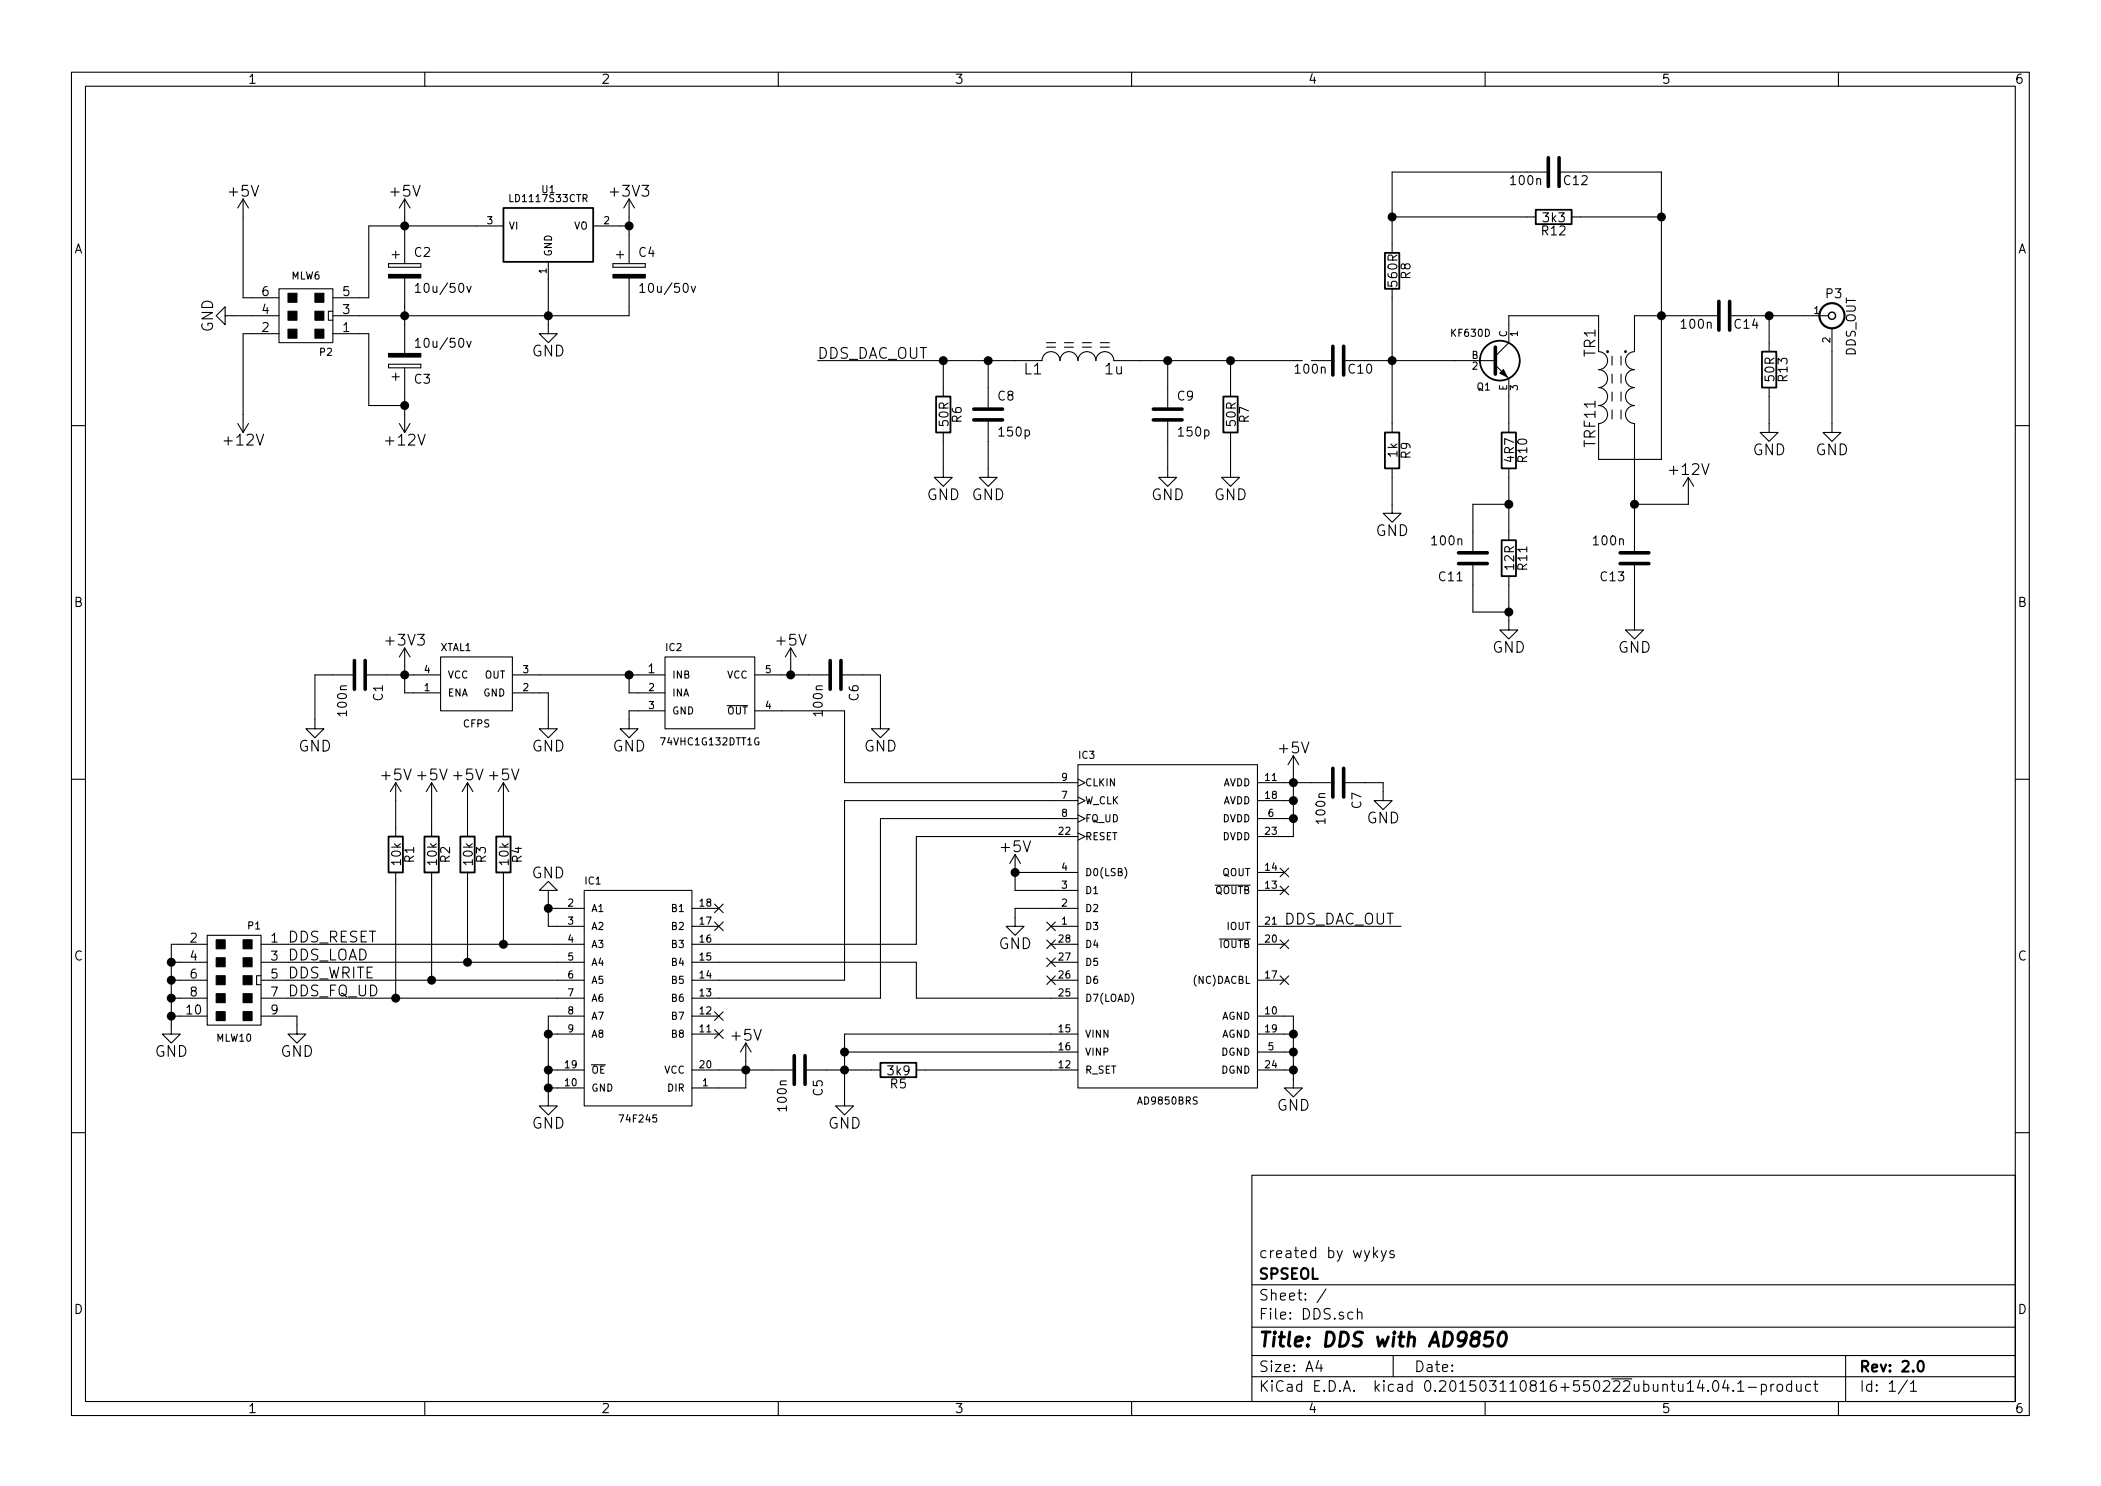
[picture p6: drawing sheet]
<svg xmlns="http://www.w3.org/2000/svg" width="297mm" height="210mm" viewBox="0 0 297 210" stroke-linecap="round" stroke-linejoin="round" font-family="sans-serif">
<g fill="none" stroke="#000" stroke-width=".15">
<path d="M10.1 10.2h276.8v189.8h-276.8zM12.1 12.2h272.8v185.9h-272.8zM60 10.2v2M110 10.2v2M160 10.2v2M209.9 10.2v2M259.9 10.2v2M34.4 28.1v14h5M34.4 28.1l-.8 1.3M34.4 28.1l.7 1.3M54.9 37.3v.5zM54.9 37.8h4.6z"/>
<path d="M54.9 37.3h4.6zM55.4 36h1zM55.9 35.5v1zM57.2 28.1v9.2M57.2 39.3v10.6M57.2 28.1l-.8 1.3M57.2 28.1l.8 1.3M59.5 37.3v.5zM71.2 31.9h-19.1v10.2h-5M77.5 37v10.2h1.3l-1.3 1.2-1.3-1.2h1.3M83.9 31.9h5M86.6 37.3v.5z"/>
<path d="M86.6 37.8h4.6zM86.6 37.3h4.6zM87.2 36h1zM87.7 35.5v1zM88.9 39.3v5.3h-41.8M88.9 28.1v9.2M88.9 28.1l-.7 1.3M88.9 28.1l.8 1.3M91.2 37.3v.5zM196.8 30.7h20.3M218.6 24.3h-21.8v11.4M222.2 30.7h12.7"/>
<path d="M223.4 24.3h11.5v40.6h-8.9v-5.1a1.27 1.27 0 0 0 1.2-1.2 1.27 1.27 0 0 0-1.2-1.3 1.27 1.27 0 0 0 1.2-1.3 1.27 1.27 0 0 0-1.2-1.2 1.27 1.27 0 0 0 1.2-1.3 1.27 1.27 0 0 0-1.2-1.3 1.27 1.27 0 0 0 1.2-1.2 1.27 1.27 0 0 0-1.2-1.3v-5.1h-12.7v3.8l-1.9 1.9M31.8 44.6v-1.2l-1.2 1.2 1.2 1.3v-1.3h7.6M33.6 59.8l.8 1.3M35.1 59.8l-.7 1.3M39.4 40.8h7.7v7.6h-7.7zM39.4 47.2h-5v13.9M47.1 44h-.7v1.3h.7M47.1 47.2h5v10.1h5.1M54.9 51.5v.5zM54.9 51.5h4.6zM54.9 52h4.6zM55.4 53.2h1z"/>
<path d="M55.9 52.7v1.1zM56.4 59.8l.8 1.3M57.2 52v9.1M58 59.8l-.8 1.3M58.7 40.4l.4-.3v1.2M58.7 48.2l.4-.4v1.3M58.7 41.3h.7M58.7 49.1h.7M59.5 51.5v.5zM66 40.5l.3 .8 .3-.8M66 48.2l.3 .9 .3-.9M90.5 40.4l.3-.3v1.2"/>
<path d="M90.5 41.3h.7M97.7 40.5l.3 .8 .3-.8M115.6 51h31.7a1.27 1.27 0 0 1 1.3-1.3 1.27 1.27 0 0 1 1.2 1.3 1.27 1.27 0 0 1 1.3-1.3 1.27 1.27 0 0 1 1.3 1.3 1.27 1.27 0 0 1 1.2-1.3 1.27 1.27 0 0 1 1.3 1.3 1.27 1.27 0 0 1 1.3-1.3 1.27 1.27 0 0 1 1.3 1.3h26.6M133.3 51v5M139.7 59.6v7.9h1.3l-1.3 1.2-1.3-1.2h1.3M139.7 51v6.6M147.9 49.1h1.3M147.9 48.4h1.3M150.5 49.1h1.2M150.5 48.4h1.2M153 49.1h1.3M153 48.4h1.3"/>
<path d="M155.6 49.1h1.2M155.6 48.4h1.2M165.1 59.6v7.9h1.2l-1.2 1.2-1.3-1.2h1.3M165.1 51v6.6M174 51v5M185.4 51h2.8M193 51h18.4M196.8 40.8v20.3M211.4 51.6l1.9 1.9v7.6M227.9 50.3v1.3M227.9 52.9v1.2M227.9 55.4v1.3"/>
<path d="M227.9 57.9v1.3M229.2 50.3v1.3M229.2 52.9v1.2M229.2 55.4v1.3M229.2 57.9v1.3M242.7 44.6h-11.6v5.1a1.27 1.27 0 0 0-1.3 1.3 1.27 1.27 0 0 0 1.3 1.2 1.27 1.27 0 0 0-1.3 1.3 1.27 1.27 0 0 0 1.3 1.3 1.27 1.27 0 0 0-1.3 1.2 1.27 1.27 0 0 0 1.3 1.3 1.27 1.27 0 0 0-1.3 1.3 1.27 1.27 0 0 0 1.3 1.2v18.1M247.6 44.6h10.9M250.1 54.8v6.3h1.3l-1.3 1.3-1.3-1.3h1.3M250.1 44.6v5.1M259 46.4v14.7h1.2l-1.2 1.3-1.3-1.3h1.3M10.1 60.2h2M133.3 61.1v6.4h1.3l-1.3 1.2-1.2-1.2h1.2"/>
<path d="M174 61.1v6.4h1.2l-1.2 1.2-1.3-1.2h1.3M196.8 66.2v6.3h1.3l-1.3 1.3-1.3-1.3h1.3M208.2 79.9v6.6h5.1M213.3 66.2v10.1M213.3 71.3h-5.1v6.6M231.1 79.9v9.1h1.2l-1.2 1.3-1.3-1.3h1.3M238.7 67.5l-.8 1.2M238.7 67.5v3.8h-7.6M238.7 67.5l.7 1.2M284.9 60.2h2M49.8 95.4h-5.3v7.6h1.3l-1.3 1.3-1.3-1.3h1.3M51.9 95.4h10.4"/>
<path d="M57.2 91.6v6.3h5.1M57.2 91.6l-.8 1.2M57.2 91.6l.8 1.2M62.3 92.8h10.1v7.7h-10.1zM72.4 97.9h5.1v5.1h1.3l-1.3 1.3-1.3-1.3h1.3M72.4 95.4h21.6M88.9 95.4v2.5h5.1M94 92.8h12.7v10.2h-12.7zM102.8 99.7h2.9M106.7 95.4h10.4M111.8 91.6l-.8 1.2M111.8 91.6v3.8"/>
<path d="M111.8 91.6l.7 1.2M119.1 95.4h5.4v7.6h1.2l-1.2 1.3-1.3-1.3h1.3M213.3 81.4v7.6h1.3l-1.3 1.3-1.3-1.3h1.3M10.1 110.1h2M55.9 110.6v7.6M55.9 110.6l-.7 1.3M55.9 110.6l.8 1.3M61 110.6v7.6M61 110.6l-.7 1.3M61 110.6l.8 1.3M66.1 110.6v7.6M66.1 110.6l-.8 1.3"/>
<path d="M66.1 110.6l.8 1.3M71.2 110.6v7.6M71.2 110.6l-.8 1.3M71.2 110.6l.7 1.3M94 100.5h-5.1v2.5h1.3l-1.3 1.3-1.2-1.3h1.2M106.7 100.5h12.7v10.1h33M152.4 108.1h25.4v45.7h-25.4zM152.4 112.6l1 .5-1 .6M152.4 115.2l1 .5-1 .5M152.4 110.1l1 .5-1 .5M152.4 117.7l1 .5-1 .5M152.4 118.2h-22.9v15.2h-31.7"/>
<path d="M152.4 113.1h-33v25.4h-21.6M152.4 115.7h-27.9v25.4h-26.7M177.8 115.7h5M177.8 113.1h5M177.8 110.6h10.4M182.8 106.8v11.4h-5M182.8 106.8l-.7 1.3M182.8 106.8l.8 1.3M190.2 110.6h5.3v2.5h1.3l-1.3 1.3-1.2-1.3h1.2M284.9 110.1h2M24.2 136h5.1M24.2 138.5h5.1"/>
<path d="M29.3 132.2h7.6v12.7h-7.6zM29.3 133.4h-5.1v12.7h1.3l-1.3 1.3-1.3-1.3h1.3M36.9 137.9h-.6v1.3h.6M36.9 133.4h45.7M36.9 136h45.7M36.9 138.5h45.7M55.9 123.3v17.8M61 123.3v15.2M66.1 123.3v12.7M71.2 123.3v10.1M77.5 125.8h1.3l-1.3-1.2-1.3 1.2h1.3v5.1h5.1M77.5 128.4h5.1"/>
<path d="M82.6 125.8h15.2v30.5h-15.2zM97.8 128.4h3.8M97.8 130.9h3.8M97.8 136h31.7v5.1h22.9M101 127.8l1.2 1.2M101 130.3l1.2 1.2M102.2 127.8l-1.2 1.2M102.2 130.3l-1.2 1.2M143.5 120.8v5h8.9M143.5 123.3h8.9M143.5 120.8l-.8 1.2M143.5 120.8l.8 1.2"/>
<path d="M148 130.3l1.2 1.2M148 132.8l1.2 1.3M148 135.4l1.2 1.2M148 137.9l1.2 1.2M148.6 130.9h3.8M148.6 133.4h3.8M148.6 136h3.8M148.6 138.5h3.8M149.2 130.3l-1.2 1.2M149.2 132.8l-1.2 1.3M149.2 135.4l-1.2 1.2M149.2 137.9l-1.2 1.2"/>
<path d="M152.4 128.4h-8.9v2.5h1.3l-1.3 1.3-1.3-1.3h1.3M159 122.6a1.2 1.2 0 0 1 0 1.5M171.8 125.1h4.9M172.4 132.7h4.3M177.8 130.9h20.3M177.8 133.4h3.8M177.8 138.5h3.8M177.8 125.8h3.8M177.8 123.3h3.8M181 122.7l1.2 1.2M181 132.8l1.2 1.3M181 137.9l1.2 1.2"/>
<path d="M181 125.2l1.2 1.2M182.2 122.7l-1.2 1.2M182.2 132.8l-1.2 1.3M182.2 137.9l-1.2 1.2M182.2 125.2l-1.2 1.2M24.2 141.1h5.1M24.2 143.6h5.1M36.9 143.6h5.1v2.5h1.2l-1.2 1.3-1.3-1.3h1.3M36.9 141.1h45.7M77.5 153.8h5.1M77.5 146.1h5.1M77.5 151.2h5.1"/>
<path d="M82.6 143.6h-5.1v12.7h1.3l-1.3 1.3-1.3-1.3h1.3M97.8 143.6h3.8M97.8 146.1h3.8M97.8 151.2h14.2M101 145.5l1.2 1.2M101 143l1.2 1.2M102.2 145.5l-1.2 1.2M102.2 143l-1.2 1.2M105.4 147.4v6.4h-7.6M105.4 147.4l-.7 1.3M105.4 147.4l.8 1.3M114.1 151.2h10.4"/>
<path d="M119.4 148.7h33M129.5 151.2h22.9M152.4 146.1h-33v10.2h1.3l-1.3 1.3-1.3-1.3h1.3M177.8 143.6h5v10.2h1.3l-1.3 1.2-1.2-1.2h1.2M177.8 146.1h5M177.8 151.2h5M177.8 148.7h5M10.1 160.1h2M177 166.1h107.9v32h-107.9zM194.3 177.2l.5 .5M194.8 176.7l-.6 .6M195.2 176.7l.4 1"/>
<path d="M196 176.7l-.5 1.4-.3 .1M197 176.8a.37 .37 0 0 0-.5 .1v.1a.54 .54 0 0 0 .5 .3l.1 .2-.1 .2h-.1h-.4M284.9 160.1h2M60 198.1v1.9M110 198.1v1.9M160 198.1v1.9M177 194.6h107.9M177 191.6h107.9M177 187.6h107.9M177 181.6h107.9M186.4 192.3l-.4 1h1M186.7 192.8v1"/>
<path d="M187.5 182.1l-1.3 2M191.9 185.6a.38 .38 0 0 1 .6 0v.8M191.9 184.9v1.5M196.9 191.6v3M209.9 198.1v1.9M242.2 195.3a.35 .35 0 0 1 .4-.2 .35 .35 0 0 1 .3 .3 .77 .77 0 0 1-.5 1.2 .9 .9 0 0 1-.2-1.3zM243.9 195l-.4 1.1h1M244.2 195.6v1M245 196.5h.1l-.1 .1-.1-.1h.1v.1M245.6 195.5l.5-.4v1.5M245.6 196.6h.9M247.1 196.1h1.2"/>
<path d="M249 195.7a.48 .48 0 0 1 .6 .1l.1 .1-.1 .6a.48 .48 0 0 1-.6 0M249 195.6v1.5M250.3 195.6v1M250.8 195.6l-.3 .1-.2 .2M251.3 195.8a.41 .41 0 0 1 .7 .1v.4a.41 .41 0 0 1-.4 .3 .41 .41 0 0 1-.4-.3zM253.3 195.7l-.5-.1-.3 .3 .1 .6 .2 .1 .5-.1M253.3 195.1v1.5M254 195.6v.9a.4 .4 0 0 0 .6 0M254.6 195.6v1M256 195.7l-.5-.1-.3 .3 .1 .6 .2 .1 .5-.1M256.4 195.6h.6M256.6 195.1v1.3l.2 .2h.2"/>
<path d="M259.9 198.1v1.9M260.9 191.6v6.5M269.6 195l-1.2 2M270.1 195.5l.4-.4v1.5M270.1 196.6h.8"/>
</g>
<g fill="none" stroke="#000" stroke-width=".3">
<path d="M271.2 192.5a.35 .35 0 0 1 .4-.2 .35 .35 0 0 1 .3 .3 .77 .77 0 0 1-.5 1.2 .9 .9 0 0 1-.2-1.3z"/>
<circle cx="259" cy="44.6" r="1.78"/>
</g>
<path d="M211 188.2h-.9l-.2 1 .3-.2h.5l.2 .2a.82 .82 0 0 1-.2 .9l-.7 .1-.2-.1M212.1 188.4a.46 .46 0 0 1 .5-.2 .46 .46 0 0 1 .3 .4 1.38 1.38 0 0 1-.6 1.6 .45 .45 0 0 1-.5-.3 1.87 1.87 0 0 1 .3-1.5z" fill="none" stroke="#000" stroke-width=".41"/>
<g fill="#000" stroke="#000" stroke-width=".15">
<path d="M54.9 38.8h4.6v.5h-4.6zM86.6 38.8h4.6v.5h-4.6zM40.7 41.4h1.3v1.3h-1.3zM40.7 44h1.3v1.3h-1.3zM40.7 46.5h1.3v1.3h-1.3zM44.5 41.4h1.3v1.3h-1.3zM44.5 44h1.3v1.3h-1.3zM44.5 46.5h1.3v1.3h-1.3zM54.9 49.9h4.6v.6h-4.6zM212 52.7l.5-.5 .5 1zM30.6 137.9h1.2v1.3h-1.2zM30.6 135.4h1.2v1.2h-1.2z"/>
<path d="M30.6 132.8h1.2v1.3h-1.2zM34.4 137.9h1.2v1.3h-1.2zM34.4 135.4h1.2v1.2h-1.2zM34.4 132.8h1.2v1.3h-1.2zM30.6 143h1.2v1.2h-1.2zM30.6 140.4h1.2v1.3h-1.2zM34.4 143h1.2v1.2h-1.2zM34.4 140.4h1.2v1.3h-1.2z"/>
<circle cx="227.2" cy="49.7" r=".13"/>
<circle cx="229.8" cy="49.7" r=".13"/>
</g>
<g fill="none" stroke="#000" stroke-width=".51">
<path d="M218.9 22.3v4M220.4 22.3v4M137.7 59.3h4M137.7 57.8h4M163 59.3h4.1M163 57.8h4.1M188.4 48.9v4.1M189.9 48.9v4.1M211.4 49.1v3.8M243 42.6v4M244.5 42.6v4M206.2 78.1h4"/>
<path d="M206.2 79.6h4M229 78.1h4.1M229 79.6h4.1M50.1 93.3v4.1M51.6 93.3v4.1M117.4 93.3v4.1M118.9 93.3v4.1M188.4 108.6v4M189.9 108.6v4M112.3 149.2v4M113.8 149.2v4"/>
</g>
<g fill="none" stroke="#000" stroke-width=".25">
<path d="M71.2 29.4h12.7v7.6h-12.7zM195.8 35.7h2v5.1h-2zM217.1 29.6h5.1v2.1h-5.1zM132.3 56h2.1v5.1h-2.1zM172.9 56h2.1v5.1h-2.1zM249.1 49.7h2v5.1h-2zM195.8 61.1h2v5.1h-2zM212.3 76.3h2v5.1h-2zM212.3 61.1h2v5.1h-2zM54.9 118.2h2.1v5.1h-2.1zM60 118.2h2v5.1h-2zM65.1 118.2h2v5.1h-2z"/>
<path d="M70.1 118.2h2.1v5.1h-2.1zM124.5 150.2h5v2h-5z"/>
<circle cx="212" cy="51" r="2.82"/>
</g>
<circle cx="259" cy="44.6" r=".51" fill="none" stroke="#000" stroke-width=".2"/>
<g fill="#000" stroke="#000" stroke-width=".25">
<circle cx="57.2" cy="31.9" r=".51"/>
<circle cx="88.9" cy="31.9" r=".51"/>
<circle cx="196.8" cy="30.7" r=".51"/>
<circle cx="234.9" cy="30.7" r=".51"/>
<circle cx="57.2" cy="57.3" r=".51"/>
<circle cx="57.2" cy="44.6" r=".51"/>
<circle cx="77.5" cy="44.6" r=".51"/>
<circle cx="133.3" cy="51" r=".51"/>
<circle cx="139.7" cy="51" r=".51"/>
<circle cx="165.1" cy="51" r=".51"/>
<circle cx="174" cy="51" r=".51"/>
<circle cx="196.8" cy="51" r=".51"/>
<circle cx="234.9" cy="44.6" r=".51"/>
<circle cx="250.1" cy="44.6" r=".51"/>
<circle cx="213.3" cy="71.3" r=".51"/>
<circle cx="231.1" cy="71.3" r=".51"/>
<circle cx="57.2" cy="95.4" r=".51"/>
<circle cx="88.9" cy="95.4" r=".51"/>
<circle cx="111.8" cy="95.4" r=".51"/>
<circle cx="213.3" cy="86.5" r=".51"/>
<circle cx="182.8" cy="110.6" r=".51"/>
<circle cx="182.8" cy="113.1" r=".51"/>
<circle cx="182.8" cy="115.7" r=".51"/>
<circle cx="24.2" cy="136" r=".51"/>
<circle cx="24.2" cy="138.5" r=".51"/>
<circle cx="61" cy="138.5" r=".51"/>
<circle cx="66.1" cy="136" r=".51"/>
<circle cx="71.2" cy="133.4" r=".51"/>
<circle cx="77.5" cy="128.4" r=".51"/>
<circle cx="143.5" cy="123.3" r=".51"/>
<circle cx="24.2" cy="141.1" r=".51"/>
<circle cx="24.2" cy="143.6" r=".51"/>
<circle cx="55.9" cy="141.1" r=".51"/>
<circle cx="77.5" cy="146.1" r=".51"/>
<circle cx="77.5" cy="151.2" r=".51"/>
<circle cx="77.5" cy="153.8" r=".51"/>
<circle cx="105.4" cy="151.2" r=".51"/>
<circle cx="119.4" cy="151.2" r=".51"/>
<circle cx="119.4" cy="148.7" r=".51"/>
<circle cx="182.8" cy="148.7" r=".51"/>
<circle cx="182.8" cy="151.2" r=".51"/>
<circle cx="182.8" cy="146.1" r=".51"/>
</g>
<text font-size="2.8" x="178" y="190.3">Title: DDS with AD9850</text>
<g font-size="2.1">
<text x="32.5" y="27.8">+5V</text>
<text x="55.3" y="27.8">+5V</text>
<text x="86.4" y="27.8">+3V3</text>
<text x="30.1" y="47" transform="rotate(-90 30.1 47)">GND</text>
<text x="75.1" y="50.4">GND</text>
<text x="115.6" y="50.7">DDS_DAC_OUT</text>
<text x="144.8" y="52.9">L1</text>
<text x="156.2" y="52.9">1u</text>
<text x="225.5" y="50.4" transform="rotate(-90 225.5 50.4)">TR1</text>
<text x="31.9" y="63">+12V</text>
<text x="54.7" y="63">+12V</text>
<text x="225.5" y="63.1" transform="rotate(-90 225.5 63.1)">TRF11</text>
<text x="247.7" y="64.3">GND</text>
<text x="256.6" y="64.3">GND</text>
<text x="131" y="70.7">GND</text>
<text x="137.3" y="70.7">GND</text>
<text x="162.7" y="70.7">GND</text>
<text x="171.6" y="70.7">GND</text>
<text x="236.2" y="67.1">+12V</text>
<text x="194.4" y="75.8">GND</text>
<text x="54.7" y="91.2">+3V3</text>
<text x="109.9" y="91.2">+5V</text>
<text x="210.9" y="92.3">GND</text>
<text x="228.7" y="92.3">GND</text>
<text x="42.2" y="106.2">GND</text>
<text x="75.1" y="106.2">GND</text>
<text x="86.6" y="106.2">GND</text>
<text x="122.1" y="106.2">GND</text>
<text x="180.9" y="106.5">+5V</text>
<text x="54" y="110.3">+5V +5V +5V +5V</text>
<text x="193.2" y="116.4">GND</text>
<text x="75.1" y="124.1">GND</text>
<text x="141.6" y="120.4">+5V</text>
<text x="181.6" y="130.7">DDS_DAC_OUT</text>
<text x="40.7" y="133.2">DDS_RESET</text>
<text x="40.7" y="135.7">DDS_LOAD</text>
<text x="141.1" y="134.1">GND</text>
<text x="40.7" y="138.3">DDS_WRITE</text>
<text x="40.7" y="140.8">DDS_FQ_UD</text>
<text x="21.9" y="149.4">GND</text>
<text x="39.6" y="149.4">GND</text>
<text x="103.5" y="147.1">+5V</text>
<text x="75.1" y="159.5">GND</text>
<text x="117" y="159.5">GND</text>
<text x="180.5" y="157">GND</text>
<text x="178" y="177.8">created by wykys</text>
<text x="178" y="183.8">Sheet: /</text>
<text x="178" y="180.8">SPSEOL</text>
<text x="178" y="186.5">File: DDS.sch</text>
<text x="178" y="196.7">KiCad E.D.A. kicad 0.201503110816+550222ubuntu14.04.1-product</text>
<text x="178" y="193.9">Size: A4</text>
<text x="199.9" y="193.9">Date:</text>
<text x="262.9" y="193.9">Rev: 2.0</text>
<text x="262.9" y="196.7">Id: 1/1</text>
</g>
<g font-size="1.8">
<text x="35.1" y="11.8">1</text>
<text x="85" y="11.8">2</text>
<text x="135" y="11.8">3</text>
<text x="184.9" y="11.8">4</text>
<text x="234.9" y="11.8">5</text>
<text x="284.9" y="11.8">6</text>
<text x="213.7" y="26.1">100n</text>
<text x="221.1" y="26.1">C12</text>
<text x="10.5" y="35.8">A</text>
<text x="218" y="33.2">R12</text>
<text x="218.2" y="31.4">3k3</text>
<text x="285.2" y="35.8">A</text>
<text x="37.1" y="41.8">6</text>
<text x="48.5" y="41.8">5</text>
<text x="58.6" y="36.3">C2</text>
<text x="59.4" y="41.4">10u/50v</text>
<text x="90.3" y="36.3">C4</text>
<text x="91.1" y="41.4">10u/50v</text>
<text x="197.5" y="40.4" transform="rotate(-90 197.5 40.4)">560R</text>
<text x="199.4" y="39.4" transform="rotate(-90 199.4 39.4)">R8</text>
<text x="37.1" y="46.9">2</text>
<text x="37.1" y="44.4">4</text>
<text x="48.5" y="46.9">1</text>
<text x="48.5" y="44.4">3</text>
<text x="237.8" y="46.4">100n</text>
<text x="245.2" y="46.4">C14</text>
<text x="258.2" y="42.1">P3</text>
<text x="59.4" y="49.1">10u/50v</text>
<text x="183.2" y="52.8">100n</text>
<text x="190.7" y="52.8">C10</text>
<text x="250.8" y="53.8" transform="rotate(-90 250.8 53.8)">50R</text>
<text x="252.7" y="53.9" transform="rotate(-90 252.7 53.9)">R13</text>
<text x="262.3" y="50.4" transform="rotate(-90 262.3 50.4)">DDS_OUT</text>
<text x="58.6" y="54.2">C3</text>
<text x="135.9" y="59.7" transform="rotate(-90 135.9 59.7)">R6</text>
<text x="141.1" y="56.6">C8</text>
<text x="166.5" y="56.6">C9</text>
<text x="176.5" y="59.7" transform="rotate(-90 176.5 59.7)">R7</text>
<text x="134.1" y="60.2" transform="rotate(-90 134.1 60.2)">50R</text>
<text x="141.3" y="61.7">150p</text>
<text x="166.7" y="61.7">150p</text>
<text x="174.7" y="60.2" transform="rotate(-90 174.7 60.2)">50R</text>
<text x="197.5" y="64.6" transform="rotate(-90 197.5 64.6)">1k</text>
<text x="199.4" y="64.8" transform="rotate(-90 199.4 64.8)">R9</text>
<text x="214" y="65.3" transform="rotate(-90 214 65.3)">4R7</text>
<text x="215.9" y="65.3" transform="rotate(-90 215.9 65.3)">R10</text>
<text x="202.5" y="77.1">100n</text>
<text x="225.4" y="77.1">100n</text>
<text x="203.5" y="82.1">C11</text>
<text x="214" y="80.5" transform="rotate(-90 214 80.5)">12R</text>
<text x="215.9" y="80.5" transform="rotate(-90 215.9 80.5)">R11</text>
<text x="226.3" y="82.1">C13</text>
<text x="10.5" y="85.8">B</text>
<text x="285.2" y="85.8">B</text>
<text x="91.6" y="95.1">1</text>
<text x="49" y="101" transform="rotate(-90 49 101)">100n</text>
<text x="54.1" y="99" transform="rotate(-90 54.1 99)">C1</text>
<text x="116.3" y="101" transform="rotate(-90 116.3 101)">100n</text>
<text x="121.4" y="99" transform="rotate(-90 121.4 99)">C6</text>
<text x="187.4" y="116.3" transform="rotate(-90 187.4 116.3)">100n</text>
<text x="192.4" y="114.2" transform="rotate(-90 192.4 114.2)">C7</text>
<text x="56.7" y="122.2" transform="rotate(-90 56.7 122.2)">10k</text>
<text x="58.5" y="121.9" transform="rotate(-90 58.5 121.9)">R1</text>
<text x="61.7" y="122.2" transform="rotate(-90 61.7 122.2)">10k</text>
<text x="63.6" y="121.9" transform="rotate(-90 63.6 121.9)">R2</text>
<text x="66.8" y="122.2" transform="rotate(-90 66.8 122.2)">10k</text>
<text x="68.7" y="121.9" transform="rotate(-90 68.7 121.9)">R3</text>
<text x="71.9" y="122.2" transform="rotate(-90 71.9 122.2)">10k</text>
<text x="73.8" y="121.9" transform="rotate(-90 73.8 121.9)">R4</text>
<text x="10.5" y="135.7">C</text>
<text x="26.9" y="133.2">2</text>
<text x="26.9" y="135.7">4</text>
<text x="38.3" y="133.2">1</text>
<text x="38.3" y="135.7">3</text>
<text x="285.2" y="135.7">C</text>
<text x="26.4" y="143.3">10</text>
<text x="26.9" y="138.3">6</text>
<text x="26.9" y="140.8">8</text>
<text x="38.3" y="138.3">5</text>
<text x="38.3" y="140.8">7</text>
<text x="38.3" y="143.3">9</text>
<text x="116.3" y="154.8" transform="rotate(-90 116.3 154.8)">C5</text>
<text x="125.6" y="151.9">3k9</text>
<text x="125.9" y="153.8">R5</text>
<text x="111.2" y="156.9" transform="rotate(-90 111.2 156.9)">100n</text>
<text x="10.5" y="185.7">D</text>
<text x="285.2" y="185.7">D</text>
<text x="35.1" y="199.7">1</text>
<text x="85" y="199.7">2</text>
<text x="135" y="199.7">3</text>
<text x="184.9" y="199.7">4</text>
<text x="234.9" y="199.7">5</text>
<text x="284.9" y="199.7">6</text>
</g>
<g font-size="1.4">
<text x="72.3" y="28.6">LD1117S33CTR</text>
<text x="76.6" y="27.3">U1</text>
<text x="68.9" y="31.7">3</text>
<text x="71.9" y="32.4">VI</text>
<text x="81" y="32.4">VO</text>
<text x="85.4" y="31.7">2</text>
<text x="41.2" y="39.5">MLW6</text>
<text x="77.3" y="38.7" transform="rotate(-90 77.3 38.7)">1</text>
<text x="78" y="36.2" transform="rotate(-90 78 36.2)">GND</text>
<text x="205.2" y="47.6">KF630D</text>
<text x="213" y="47.7" transform="rotate(-90 213 47.7)">C</text>
<text x="214.6" y="47.5" transform="rotate(-90 214.6 47.5)">1</text>
<text x="256.4" y="44.4">1</text>
<text x="45.2" y="50.3">P2</text>
<text x="208" y="50.7">B</text>
<text x="208.1" y="52.2">2</text>
<text x="258.7" y="48.4" transform="rotate(-90 258.7 48.4)">2</text>
<text x="208.8" y="55.2">Q1</text>
<text x="213" y="55.2" transform="rotate(-90 213 55.2)">E</text>
<text x="214.6" y="55.2" transform="rotate(-90 214.6 55.2)">3</text>
<text x="60" y="95.1">4</text>
<text x="62.2" y="92">XTAL1</text>
<text x="63.3" y="95.9">VCC</text>
<text x="68.4" y="95.9">OUT</text>
<text x="74" y="95.1">3</text>
<text x="94.1" y="92">IC2</text>
<text x="95" y="95.9">INB</text>
<text x="102.7" y="95.9">VCC</text>
<text x="108.2" y="95.1">5</text>
<text x="60" y="97.7">1</text>
<text x="63.3" y="98.4">ENA</text>
<text x="68.3" y="98.4">GND</text>
<text x="74" y="97.7">2</text>
<text x="91.7" y="97.7">2</text>
<text x="91.7" y="100.2">3</text>
<text x="95" y="98.4">INA</text>
<text x="95" y="101">GND</text>
<text x="102.7" y="101">OUT</text>
<text x="108.2" y="100.2">4</text>
<text x="65.5" y="102.8">CFPS</text>
<text x="93.7" y="105.3">74VHC1G132DTT1G</text>
<text x="152.5" y="107.2">IC3</text>
<text x="150.1" y="112.9">7</text>
<text x="150.1" y="110.4">9</text>
<text x="153.4" y="113.7">W_CLK</text>
<text x="153.4" y="111.1">CLKIN</text>
<text x="172.7" y="111.1">AVDD</text>
<text x="172.7" y="113.7">AVDD</text>
<text x="178.9" y="110.4">11</text>
<text x="178.9" y="112.9">18</text>
<text x="149.7" y="118">22</text>
<text x="150.1" y="115.4">8</text>
<text x="153.4" y="116.2">FQ_UD</text>
<text x="153.4" y="118.7">RESET</text>
<text x="172.7" y="116.2">DVDD</text>
<text x="172.7" y="118.7">DVDD</text>
<text x="178.9" y="118">23</text>
<text x="179.3" y="115.4">6</text>
<text x="82.7" y="125">IC1</text>
<text x="150.1" y="125.6">3</text>
<text x="150.1" y="123">4</text>
<text x="153.4" y="123.8">D0(LSB)</text>
<text x="172.7" y="123.8">QOUT</text>
<text x="178.9" y="125.6">13</text>
<text x="178.9" y="123">14</text>
<text x="35.1" y="131.3">P1</text>
<text x="80.3" y="128.1">2</text>
<text x="80.3" y="130.7">3</text>
<text x="83.6" y="128.9">A1</text>
<text x="83.6" y="131.4">A2</text>
<text x="95" y="131.4">B2</text>
<text x="95" y="128.9">B1</text>
<text x="98.9" y="130.7">17</text>
<text x="98.9" y="128.1">18</text>
<text x="150.1" y="130.7">1</text>
<text x="150.1" y="128.1">2</text>
<text x="153.4" y="131.4">D3</text>
<text x="153.4" y="128.9">D2</text>
<text x="153.4" y="126.3">D1</text>
<text x="171.6" y="126.3">QOUTB</text>
<text x="173.4" y="131.4">IOUT</text>
<text x="178.9" y="130.7">21</text>
<text x="80.3" y="133.2">4</text>
<text x="80.3" y="135.7">5</text>
<text x="83.6" y="134">A3</text>
<text x="83.6" y="136.5">A4</text>
<text x="95" y="136.5">B4</text>
<text x="95" y="134">B3</text>
<text x="98.9" y="135.7">15</text>
<text x="98.9" y="133.2">16</text>
<text x="149.7" y="135.7">27</text>
<text x="149.7" y="133.2">28</text>
<text x="153.4" y="136.5">D5</text>
<text x="153.4" y="134">D4</text>
<text x="172.4" y="134">IOUTB</text>
<text x="178.9" y="133.2">20</text>
<text x="80.3" y="138.3">6</text>
<text x="80.3" y="140.8">7</text>
<text x="80.3" y="143.3">8</text>
<text x="83.6" y="139">A5</text>
<text x="83.6" y="141.6">A6</text>
<text x="95" y="141.6">B6</text>
<text x="95" y="139">B5</text>
<text x="98.9" y="143.3">12</text>
<text x="98.9" y="140.8">13</text>
<text x="98.9" y="138.3">14</text>
<text x="149.7" y="140.8">25</text>
<text x="149.7" y="138.3">26</text>
<text x="153.4" y="141.6">D7(LOAD)</text>
<text x="153.4" y="139">D6</text>
<text x="168.8" y="139">(NC)DACBL</text>
<text x="178.9" y="143.3">10</text>
<text x="178.9" y="138.3">17</text>
<text x="30.6" y="147.2">MLW10</text>
<text x="80.3" y="145.9">9</text>
<text x="83.6" y="144.1">A7</text>
<text x="83.6" y="146.6">A8</text>
<text x="95" y="146.6">B8</text>
<text x="95" y="144.1">B7</text>
<text x="98.9" y="145.9">11</text>
<text x="149.7" y="145.9">15</text>
<text x="149.7" y="148.4">16</text>
<text x="153.4" y="146.6">VINN</text>
<text x="153.4" y="149.2">VINP</text>
<text x="172.6" y="149.2">DGND</text>
<text x="172.6" y="144.1">AGND</text>
<text x="172.6" y="146.6">AGND</text>
<text x="178.9" y="145.9">19</text>
<text x="179.3" y="148.4">5</text>
<text x="79.9" y="153.5">10</text>
<text x="79.9" y="151">19</text>
<text x="83.6" y="154.3">GND</text>
<text x="83.6" y="151.7">OE</text>
<text x="93.8" y="151.7">VCC</text>
<text x="94.4" y="154.3">DIR</text>
<text x="98.9" y="151">20</text>
<text x="99.3" y="153.5">1</text>
<text x="149.7" y="151">12</text>
<text x="153.4" y="151.7">R_SET</text>
<text x="172.6" y="151.7">DGND</text>
<text x="178.9" y="151">24</text>
<text x="87.8" y="158.6">74F245</text>
<text x="161" y="156.1">AD9850BRS</text>
</g>
</svg>
